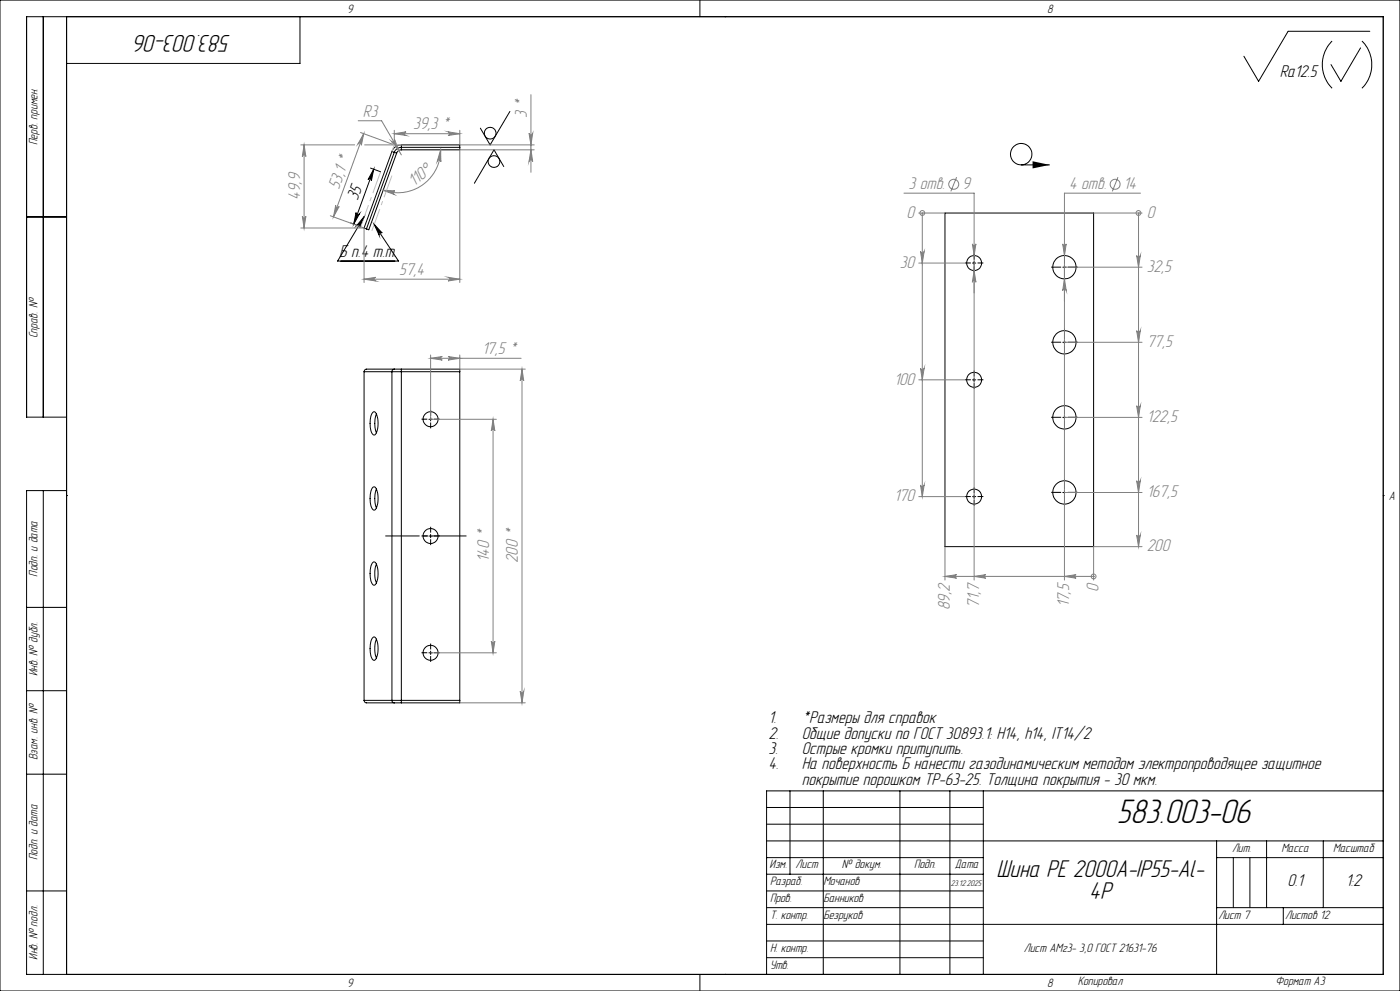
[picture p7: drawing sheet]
<svg xmlns="http://www.w3.org/2000/svg" width="420mm" height="297mm" viewBox="0 0 420 297" stroke-linecap="round" stroke-linejoin="round" font-family="sans-serif">
<g fill="none" stroke="#000" stroke-width=".3">
<path d="M0 0h420v297h-420zM13 5v120M20 5v287M90 5v14h-70M210 0v5M217.5 5h.1M399.6 12.3a10 10 0 0 0 0 14.2M408.2 14.4l-5.9 10-3-5M408.6 12.3a10 10 0 0 1 0 14.2M411 9.4h-24.6l-8.8 15-4.4-7.5M153 33.4l-6 10-2.9-5M111.2 50.4l3 1.1"/>
<path d="M112.1 50.7l-.7 3.5a.53 .53 0 0 0-.3-.7 .53 .53 0 0 0-.7 .3zM112.1 50.7l-6 16.5M117.6 45.4l.7 .2M117.6 45.4l-8.4 22.9 .7 .3M118.3 45.6l.7 .3M118.3 45.6l-8.4 23M119 45.9l-8.4 23-.7-.3M120.4 43.4h17.5v.8M120.4 43.4v.8M120.4 44.2a2.28 2.28 0 0 0-2.1 1.4M120.4 44.2v.7M120.4 44.9a1.49 1.49 0 0 0-1.4 1"/>
<path d="M120.4 43.4a2.94 2.94 0 0 0-2.8 2M120.4 44.2h17.5M137.9 44.2v.7h-17.5M151.1 49.9l-2.9-5-5.9 10M306.4 49.4h8.5M8 65h12M105.2 66.8l3 1.1M106.8 63.7a.54 .54 0 0 0 .4 .7 .54 .54 0 0 0 .6-.3l-1.7 3.1zM109.3 64.9l-1.4 3.3a.54 .54 0 0 0-.1-.8 .54 .54 0 0 0-.8 .2zM109.3 64.9l-8 13.3h18.3l-7.3-11M112.3 67.2l2.4 2.6a.55 .55 0 0 0-.8-.1 .55 .55 0 0 0-.2 .7zM283.5 63.8h44.6v100h-44.6z"/>
<path d="M291.7 78.8h1M292.2 78.3v1M319.3 79.6v1M318.8 80.1h1M109.2 111.4h8.4M109.2 111.4v98.5M117.6 111.4h2.8M117.6 111.4v98.5M118.3 110.6h2.1M118.3 110.6l-.6 .4-.1 .4M118.3 110.6h-8.4l-.5 .3-.2 .5M120.4 110.6h17.5v.8"/>
<path d="M120.4 110.6v.8M120.4 111.4h17.5M120.4 111.4v98.5M137.9 111.4v98.5M291.7 113.8h1M292.2 113.3v1M318.8 102.6h1M319.3 102.1v1M20 125h-12v-120h407v287h-407v-145h12M111.9 123.6a.75 .75 0 0 1 .8 0 .75 .75 0 0 1 .3 .8 7 7 0 0 1-.5 5.9l-.2 .1a2.63 2.63 0 0 1-1.2-2.9 5.8 5.8 0 0 1 .8-3.9zM112.9 124.1a8.3 8.3 0 0 0 0 5.6M128.7 125.7h1"/>
<path d="M129.2 125.1v1M318.8 125.1h1M319.3 124.6v1M13 147v145M20 148.5h.1M111.9 146l.4-.1a5.3 5.3 0 0 1 1 5l-.3 1a.79 .79 0 0 1-.6 1 .79 .79 0 0 1-.9-.8 7.5 7.5 0 0 1 .4-6.1zM112.9 146.6a8.3 8.3 0 0 0 0 5.6M291.7 148.8h1M292.2 148.3v1M318.8 147.6h1M319.3 147.1v1M415 148.5h.1"/>
<path d="M111.9 168.6l.4-.2a5.2 5.2 0 0 1 1 5l-.3 1a.79 .79 0 0 1-.6 1 .79 .79 0 0 1-.9-.8 7.5 7.5 0 0 1 .4-6zM112.9 169a8.3 8.3 0 0 0 0 5.7M128.7 160.7h1M129.2 160.2v.9M8 182h12M111.9 191.1a.78 .78 0 0 1 .8 0 .78 .78 0 0 1 .3 .8 6.9 6.9 0 0 1-.5 5.9l-.2 .1a2.74 2.74 0 0 1-1.2-2.9 5.9 5.9 0 0 1 .8-3.9zM112.9 191.6a8.3 8.3 0 0 0 0 5.6M128.7 195.6h1M129.2 195.2v.9M8 207h12M109.2 209.9l.2 .5 .4 .2h8.5M109.2 209.9h8.4"/>
<path d="M117.6 209.9h2.8M117.6 209.9l.1 .4 .6 .3M118.3 210.6h2.1M120.4 209.9v.7M120.4 209.9h17.5M137.9 209.9v.7h-17.5M8 232h12M237 237v25M247 237v55M270 237v55M285 237v55M295 237v55"/>
<path d="M415 237h-185v55M230 242h65M230 247h65M230 252h185M230 257h65M365 252v40M365 257h50M370 257v15M375 257v15M380 252v20M397 252v20M8 267h12"/>
<path d="M230 267h65M230 272h65M230 277h185M230 262h65M365 272h50M385 272v5M210 292v5M217.5 292h.1M230 282h65M230 287h65"/>
<circle cx="147" cy="39.9" r="1.76"/>
<circle cx="148.2" cy="48.4" r="1.76"/>
<circle cx="306.4" cy="46.2" r="3.2"/>
<circle cx="292.2" cy="78.8" r="2.26"/>
<circle cx="319.3" cy="80.1" r="3.5"/>
<circle cx="292.2" cy="113.8" r="2.26"/>
<circle cx="319.3" cy="102.6" r="3.5"/>
<circle cx="129.2" cy="125.6" r="2.24"/>
<circle cx="319.3" cy="125.1" r="3.5"/>
<circle cx="292.2" cy="148.8" r="2.25"/>
<circle cx="319.3" cy="147.6" r="3.5"/>
<circle cx="129.2" cy="160.6" r="2.24"/>
<circle cx="129.2" cy="195.6" r="2.24"/>
</g>
<g fill="none" stroke="#808080" stroke-width=".3">
<path d="M107.5 36.2h7l5.9 10.2M118.3 39v4.4l-10.1-3.7M134.4 39.5l3.5 .6-3.5 .5a.55 .55 0 0 0 .5-.5 .55 .55 0 0 0-.5-.6zM137.9 39v4.4h22.4M158.7 39.9a.55 .55 0 0 0 .6 .5 .55 .55 0 0 0 .5-.5l-.5 3.5zM159.3 28.4v23.2M90.2 43.4h16.2M91.2 43.4l.6 3.5a.53 .53 0 0 0-.6-.5 .53 .53 0 0 0-.5 .5zM91.2 43.4v24.9M109.1 40.1l-.7 3.4a.54 .54 0 0 0-.3-.6 .54 .54 0 0 0-.7 .3zM109.1 40.1l-9.1 24.9M109.4 43.4h11"/>
<path d="M114.9 57l3.6 .2a.54 .54 0 0 0-.6 .4 .54 .54 0 0 0 .4 .7zM117.4 42.4a.54 .54 0 0 0 .8 .1 .54 .54 0 0 0 .2-.7l1.3 3.3zM118.3 40.1l3.5-.6a.55 .55 0 0 0-.5 .6 .55 .55 0 0 0 .5 .5zM118.3 40.1h19.6M132.2 44.9l.1 3.6a.53 .53 0 0 0-.5-.6 .53 .53 0 0 0-.6 .4zM132.2 44.9a12.8 12.8 0 0 1-17.3 12.1M159.3 44.9l.5 3.5a.55 .55 0 0 0-.5-.5 .55 .55 0 0 0-.6 .5zM160.3 44.9h-22.4v39.8M271.2 57.9h21v115.9M287 53.1l-1.7 4.3M335.4 53.1l-1.7 4.3M342.2 57.9h-22.9v115.9"/>
<path d="M90.7 64.8a.53 .53 0 0 0 .5 .5 .53 .53 0 0 0 .6-.5l-.6 3.5zM99.1 64.7l10.1 3.6h-19M100.7 61.5a.54 .54 0 0 0 .4 .7 .54 .54 0 0 0 .6-.3l-1.7 3.1zM109.2 68.4v16.3M275.6 63.8h7.9M275.6 78.8h13.9M276.2 75.3a.55 .55 0 0 0 .5 .6 .55 .55 0 0 0 .5-.6l-.5 3.5zM276.7 63.8h.1M276.7 63.8v85M291.7 73.1a.53 .53 0 0 0 .5 .5 .53 .53 0 0 0 .6-.5l-.6 3.5zM318.8 73.1a.53 .53 0 0 0 .5 .5 .53 .53 0 0 0 .6-.5l-.6 3.5zM328.1 63.8h14.5"/>
<path d="M341 76.6a.55 .55 0 0 0 .5 .5 .55 .55 0 0 0 .6-.5l-.5 3.5zM341.6 63.8h.1M341.6 63.8v100M109.2 83.7l3.5-.6a.55 .55 0 0 0-.5 .6 .55 .55 0 0 0 .5 .5zM109.2 83.7h28.7M134.4 83.1l3.5 .6-3.5 .5a.55 .55 0 0 0 .5-.5 .55 .55 0 0 0-.5-.6zM292.2 81.1l.6 3.5a.53 .53 0 0 0-.6-.5 .53 .53 0 0 0-.5 .5zM319.3 83.6l.6 3.5a.53 .53 0 0 0-.6-.5 .53 .53 0 0 0-.5 .5zM319.3 80.1h23.3M341 99.1a.55 .55 0 0 0 .5 .5 .55 .55 0 0 0 .6-.5l-.5 3.5zM129.2 107.4l3.5-.5a.53 .53 0 0 0-.5 .5 .53 .53 0 0 0 .5 .5zM129.2 106.4v19.2l19.7 .1"/>
<path d="M129.2 107.4h27.2M134.4 106.9l3.5 .5-3.5 .5a.53 .53 0 0 0 .5-.5 .53 .53 0 0 0-.5-.5zM137.9 106.4v4.2h19.7M156.6 110.6l.5 3.6a.53 .53 0 0 0-.5-.6 .53 .53 0 0 0-.5 .6zM156.6 110.6v100M275.6 113.8h13.9M276.2 110.3a.55 .55 0 0 0 .5 .5 .55 .55 0 0 0 .5-.5l-.5 3.5zM319.3 102.6h23.3M147.9 125.7l.5 3.4a.53 .53 0 0 0-.5-.5 .53 .53 0 0 0-.5 .5zM147.9 125.7v69.9M319.3 125.1h23.3M341 121.6a.55 .55 0 0 0 .5 .5 .55 .55 0 0 0 .6-.5l-.5 3.5z"/>
<path d="M275.6 148.8h13.9M276.2 145.3a.55 .55 0 0 0 .5 .5 .55 .55 0 0 0 .5-.5l-.5 3.5zM319.3 147.6h23.3M341 144.1a.55 .55 0 0 0 .5 .5 .55 .55 0 0 0 .6-.5l-.5 3.5zM283.5 172.8l3.5-.6a.53 .53 0 0 0-.5 .6 .53 .53 0 0 0 .5 .5zM283.5 172.8h44.6M283.5 163.8v10M292.2 172.8l3.5-.6a.53 .53 0 0 0-.5 .6 .53 .53 0 0 0 .5 .5zM319.3 172.8l3.5-.6a.53 .53 0 0 0-.5 .6 .53 .53 0 0 0 .5 .5zM328.1 172.8h.1M341 160.3a.55 .55 0 0 0 .5 .5 .55 .55 0 0 0 .6-.5l-.5 3.5zM342.6 163.8h-14.5v10"/>
<path d="M129.2 195.6h19.7M147.4 192.2a.53 .53 0 0 0 .5 .5 .53 .53 0 0 0 .5-.5l-.5 3.4zM137.9 210.6h19.7M156.1 207.1a.53 .53 0 0 0 .5 .6 .53 .53 0 0 0 .5-.6l-.5 3.5z"/>
<circle cx="286.1" cy="55.2" r="1.5"/>
<circle cx="334.5" cy="55.2" r="1.48"/>
<circle cx="276.7" cy="63.8" r=".73"/>
<circle cx="341.5" cy="63.8" r=".72"/>
<circle cx="328.1" cy="172.8" r=".72"/>
</g>
<g fill="#000">
<path d="M309.8 48.3l5.1 1.1-5.1 1.1z"/>
<path d="M109.3 64.9l-1.4 3.3a.54 .54 0 0 0-.1-.8 .54 .54 0 0 0-.8 .2zM112.3 67.2l2.4 2.6a.55 .55 0 0 0-.8-.1 .55 .55 0 0 0-.2 .7z"/>
</g>
<path d="M139.9 160.6h-24.3" fill="none" stroke="#000" stroke-width=".3" stroke-dasharray="15.2 1.3 1.3 1.3" stroke-dashoffset="5" stroke-linecap="butt"/>
<g fill="none" stroke="#000" stroke-width=".3" stroke-dasharray="15.2 1.3 1.3 1.3" stroke-linecap="butt">
<path d="M291.3 78.8h-1.8M292.3 77.8v-1.7M292.3 79.8v1.8M293.3 78.8h1.7M319.3 79.1v-3M318.3 80.1h-3M319.3 81.1v3M320.3 80.1h3M291.3 113.8h-1.8M292.3 112.8v-1.7M292.3 114.8v1.8M293.3 113.8h1.7"/>
<path d="M318.3 102.6h-3M319.3 101.6v-3M319.3 103.6v3M320.3 102.6h3M128.2 125.6h-1.8M129.2 124.6v-1.7M129.2 126.6v1.8M130.2 125.6h1.7M318.3 125.1h-3M319.3 124.1v-3M319.3 126.1v3M320.3 125.1h3"/>
<path d="M129.2 159.6v-1.7M291.3 148.8h-1.8M292.3 147.8v-1.7M292.3 149.8v1.8M293.3 148.8h1.7M318.3 147.6h-3M319.3 146.6v-3M319.3 148.6v3M320.3 147.6h3M128.2 160.6h-1.8M129.2 161.6v1.8M130.2 160.6h1.7"/>
<path d="M128.2 195.6h-1.8M129.2 194.6v-1.7M129.2 196.6v1.8M130.2 195.6h1.7"/>
</g>
<path d="M108.2 67.9l6-16.4" fill="none" stroke="#c0c0c0" stroke-width=".3" stroke-dasharray="15.2 1.3 1.3 1.3" stroke-dashoffset="8.4" stroke-linecap="butt"/>
<path d="M111.6 69.2l6-16.6" fill="none" stroke="#c0c0c0" stroke-width=".3" stroke-dasharray="15.2 1.3 1.3 1.3" stroke-dashoffset="8.3" stroke-linecap="butt"/>
<path d="M117.8 43.4h2.6M118.5 42.9l-.9 2.5" fill="none" stroke="#c0c0c0" stroke-width=".3"/>
<g fill="#808080">
<path d="M109.2 83.7l3.5-.6a.55 .55 0 0 0-.5 .6 .55 .55 0 0 0 .5 .5zM134.4 83.1l3.5 .6-3.5 .5a.55 .55 0 0 0 .5-.5 .55 .55 0 0 0-.5-.6zM117.4 42.4l2.3 2.7-1.3-3.3a.54 .54 0 0 1-.2 .7 .54 .54 0 0 1-.8-.1zM129.2 107.4l3.5-.5a.53 .53 0 0 0-.5 .5 .53 .53 0 0 0 .5 .5zM134.4 106.9l3.5 .5-3.5 .5a.53 .53 0 0 0 .5-.5 .53 .53 0 0 0-.5-.5zM319.3 83.6l-.5 3.5a.53 .53 0 0 1 .5-.5 .53 .53 0 0 1 .6 .5zM318.8 73.1l.5 3.5 .6-3.5a.53 .53 0 0 1-.6 .5 .53 .53 0 0 1-.5-.5zM292.2 81.1l-.5 3.5a.53 .53 0 0 1 .5-.5 .53 .53 0 0 1 .6 .5zM291.7 73.1l.5 3.5 .6-3.5a.53 .53 0 0 1-.6 .5 .53 .53 0 0 1-.5-.5z"/>
<path d="M114.9 57l3.6 .2a.54 .54 0 0 0-.6 .4 .54 .54 0 0 0 .4 .7zM132.2 44.9l.1 3.6a.53 .53 0 0 0-.5-.6 .53 .53 0 0 0-.6 .4z"/>
<path d="M90.7 64.8a.53 .53 0 0 0 .5 .5 .53 .53 0 0 0 .6-.5l-.6 3.5zM91.2 43.4l.6 3.5a.53 .53 0 0 0-.6-.5 .53 .53 0 0 0-.5 .5zM159.3 44.9l.5 3.5a.55 .55 0 0 0-.5-.5 .55 .55 0 0 0-.6 .5zM158.7 39.9a.55 .55 0 0 0 .6 .5 .55 .55 0 0 0 .5-.5l-.5 3.5zM156.1 207.1a.53 .53 0 0 0 .5 .6 .53 .53 0 0 0 .5-.6l-.5 3.5zM156.6 110.6l.5 3.6a.53 .53 0 0 0-.5-.6 .53 .53 0 0 0-.5 .6z"/>
<path d="M147.9 125.7l.5 3.4a.53 .53 0 0 0-.5-.5 .53 .53 0 0 0-.5 .5zM147.4 192.2a.53 .53 0 0 0 .5 .5 .53 .53 0 0 0 .5-.5l-.5 3.4z"/>
</g>
<path d="M106.8 63.7a.54 .54 0 0 0 .4 .7 .54 .54 0 0 0 .6-.3l-1.7 3.1zM112.1 50.7l-.7 3.5a.53 .53 0 0 0-.3-.7 .53 .53 0 0 0-.7 .3z" fill="#000"/>
<g fill="#808080">
<path d="M118.3 40.1l3.5-.6a.55 .55 0 0 0-.5 .6 .55 .55 0 0 0 .5 .5zM134.4 39.5l3.5 .6-3.5 .5a.55 .55 0 0 0 .5-.5 .55 .55 0 0 0-.5-.6zM341 76.6a.55 .55 0 0 0 .5 .5 .55 .55 0 0 0 .6-.5l-.5 3.5zM341 99.1a.55 .55 0 0 0 .5 .5 .55 .55 0 0 0 .6-.5l-.5 3.5zM341 121.6a.55 .55 0 0 0 .5 .5 .55 .55 0 0 0 .6-.5l-.5 3.5zM341 144.1a.55 .55 0 0 0 .5 .5 .55 .55 0 0 0 .6-.5l-.5 3.5zM341 160.3a.55 .55 0 0 0 .5 .5 .55 .55 0 0 0 .6-.5l-.5 3.5zM276.2 75.3a.55 .55 0 0 0 .5 .6 .55 .55 0 0 0 .5-.6l-.5 3.5zM276.2 110.3a.55 .55 0 0 0 .5 .5 .55 .55 0 0 0 .5-.5l-.5 3.5zM276.2 145.3a.55 .55 0 0 0 .5 .5 .55 .55 0 0 0 .5-.5l-.5 3.5z"/>
<path d="M109.1 40.1l-.7 3.4a.54 .54 0 0 0-.3-.6 .54 .54 0 0 0-.7 .3zM100.7 61.5a.54 .54 0 0 0 .4 .7 .54 .54 0 0 0 .6-.3l-1.7 3.1z"/>
<path d="M319.3 172.8l3.5-.6a.53 .53 0 0 0-.5 .6 .53 .53 0 0 0 .5 .5zM292.2 172.8l3.5-.6a.53 .53 0 0 0-.5 .6 .53 .53 0 0 0 .5 .5zM283.5 172.8l3.5-.6a.53 .53 0 0 0-.5 .6 .53 .53 0 0 0 .5 .5z"/>
</g>
<text font-size="10.5" x="335" y="246.6">583.003-06</text>
<g font-size="7.5">
<text x="69.3" y="10.5" transform="rotate(-180 69.3 10.5)">583.003-06</text>
<text x="298.9" y="262.8">Шина PE 2000А-IP55-Al-</text>
<text x="326.8" y="269.4">4P</text>
</g>
<g font-size="5.3">
<text x="383.9" y="23.1">Ra12.5</text>
<text x="107.3" y="60.4" transform="rotate(-70 107.3 60.4)">35</text>
<text x="101.8" y="76.9">Б п.4 т.т.</text>
<text x="230.6" y="221.4">2.</text>
<text x="230.6" y="216.8">1.</text>
<text x="240.6" y="221.4">Общие допуски по ГОСТ 30893.1: H14, h14, IT14/2</text>
<text x="240.6" y="216.8">*Размеры для справок</text>
<text x="230.6" y="226">3.</text>
<text x="240.6" y="226">Острые кромки притупить.</text>
<text x="230.6" y="230.6">4.</text>
<text x="240.6" y="230.6">На поверхность Б нанести газодинамическим методом электропроводящее защитное</text>
<text x="240.6" y="235.2">покрытие порошком ТР-63-25. Толщина покрытия - 30 мкм.</text>
<text x="386.2" y="265.6">0.1</text>
<text x="403.7" y="265.6">1:2</text>
</g>
<g font-size="5.3" fill="#808080">
<text x="108.9" y="34.9">R3</text>
<text x="158.1" y="35.4" transform="rotate(-90 158.1 35.4)">3 *</text>
<text x="123.9" y="38.8">39,3 *</text>
<text x="90" y="59.8" transform="rotate(-90 90 59.8)">49,9</text>
<text x="101.7" y="56.9" transform="rotate(-70 101.7 56.9)">53,1 *</text>
<text x="124.2" y="56.1" transform="rotate(-41 124.2 56.1)">110°</text>
<text x="272.6" y="56.7">3 отв.</text>
<text x="288.6" y="56.7">9</text>
<text x="320.8" y="56.7">4 отв.</text>
<text x="337" y="56.7">14</text>
<text x="272" y="65.3">0</text>
<text x="344.1" y="65.3">0</text>
<text x="119.7" y="82.4">57,4</text>
<text x="270" y="80.3">30</text>
<text x="344" y="81.5">32,5</text>
<text x="144.6" y="106.1">17,5 *</text>
<text x="344.1" y="104">77,5</text>
<text x="268.3" y="115.3">100</text>
<text x="344" y="126.5">122,5</text>
<text x="344" y="149">167,5</text>
<text x="268.3" y="150.3">170</text>
<text x="344.1" y="165.3">200</text>
<text x="146.7" y="168.4" transform="rotate(-90 146.7 168.4)">140 *</text>
<text x="155.4" y="168.7" transform="rotate(-90 155.4 168.7)">200 *</text>
<text x="329.5" y="177.5" transform="rotate(-90 329.5 177.5)">0</text>
<text x="285" y="182.9" transform="rotate(-90 285 182.9)">89,2</text>
<text x="293.7" y="182.2" transform="rotate(-90 293.7 182.2)">71,7</text>
<text x="320.8" y="181.9" transform="rotate(-90 320.8 181.9)">17,5</text>
</g>
<g font-size="3.8">
<text x="104.2" y="3.8">9</text>
<text x="314.2" y="3.8">8</text>
<text x="11.3" y="43.5" transform="rotate(-90 11.3 43.5)">Перв. примен.</text>
<text x="11.3" y="101.4" transform="rotate(-90 11.3 101.4)">Справ. №</text>
<text x="416.6" y="149.8">A</text>
<text x="11.3" y="172.8" transform="rotate(-90 11.3 172.8)">Подп. и дата</text>
<text x="11.3" y="202.7" transform="rotate(-90 11.3 202.7)">Инв. № дубл.</text>
<text x="11.3" y="227.8" transform="rotate(-90 11.3 227.8)">Взам. инв. №</text>
<text x="11.3" y="257.8" transform="rotate(-90 11.3 257.8)">Подп. и дата</text>
<text x="369.6" y="255.3">Лит.</text>
<text x="384.4" y="255.3">Масса</text>
<text x="399.9" y="255.3">Масштаб</text>
<text x="230.9" y="260.3">Изм.</text>
<text x="238.7" y="260.3">Лист</text>
<text x="252.6" y="260.3">№ докум.</text>
<text x="274.2" y="260.3">Подп.</text>
<text x="286.5" y="260.3">Дата</text>
<text x="231" y="265.3">Разраб.</text>
<text x="247" y="265.4">Мочанов</text>
<text x="231" y="275.3">Т. контр.</text>
<text x="231" y="270.3">Пров.</text>
<text x="247" y="275.4">Безруков</text>
<text x="247" y="270.4">Банников</text>
<text x="365.5" y="275.3">Лист 7</text>
<text x="385.5" y="275.3">Листов 12</text>
<text x="11.3" y="287.7" transform="rotate(-90 11.3 287.7)">Инв. № подл.</text>
<text x="231" y="285.3">Н. контр.</text>
<text x="307.2" y="285.4">Лист АМг3- 3,0 ГОСТ 21631-76</text>
<text x="231" y="290.3">Утв.</text>
<text x="104.2" y="295.8">9</text>
<text x="314.2" y="295.8">8</text>
<text x="323.3" y="295.3">Копировал</text>
<text x="382.7" y="295.3">Формат А3</text>
</g>
<text font-size="2.6" x="285.3" y="265.5">23.12.2025</text>
</svg>
